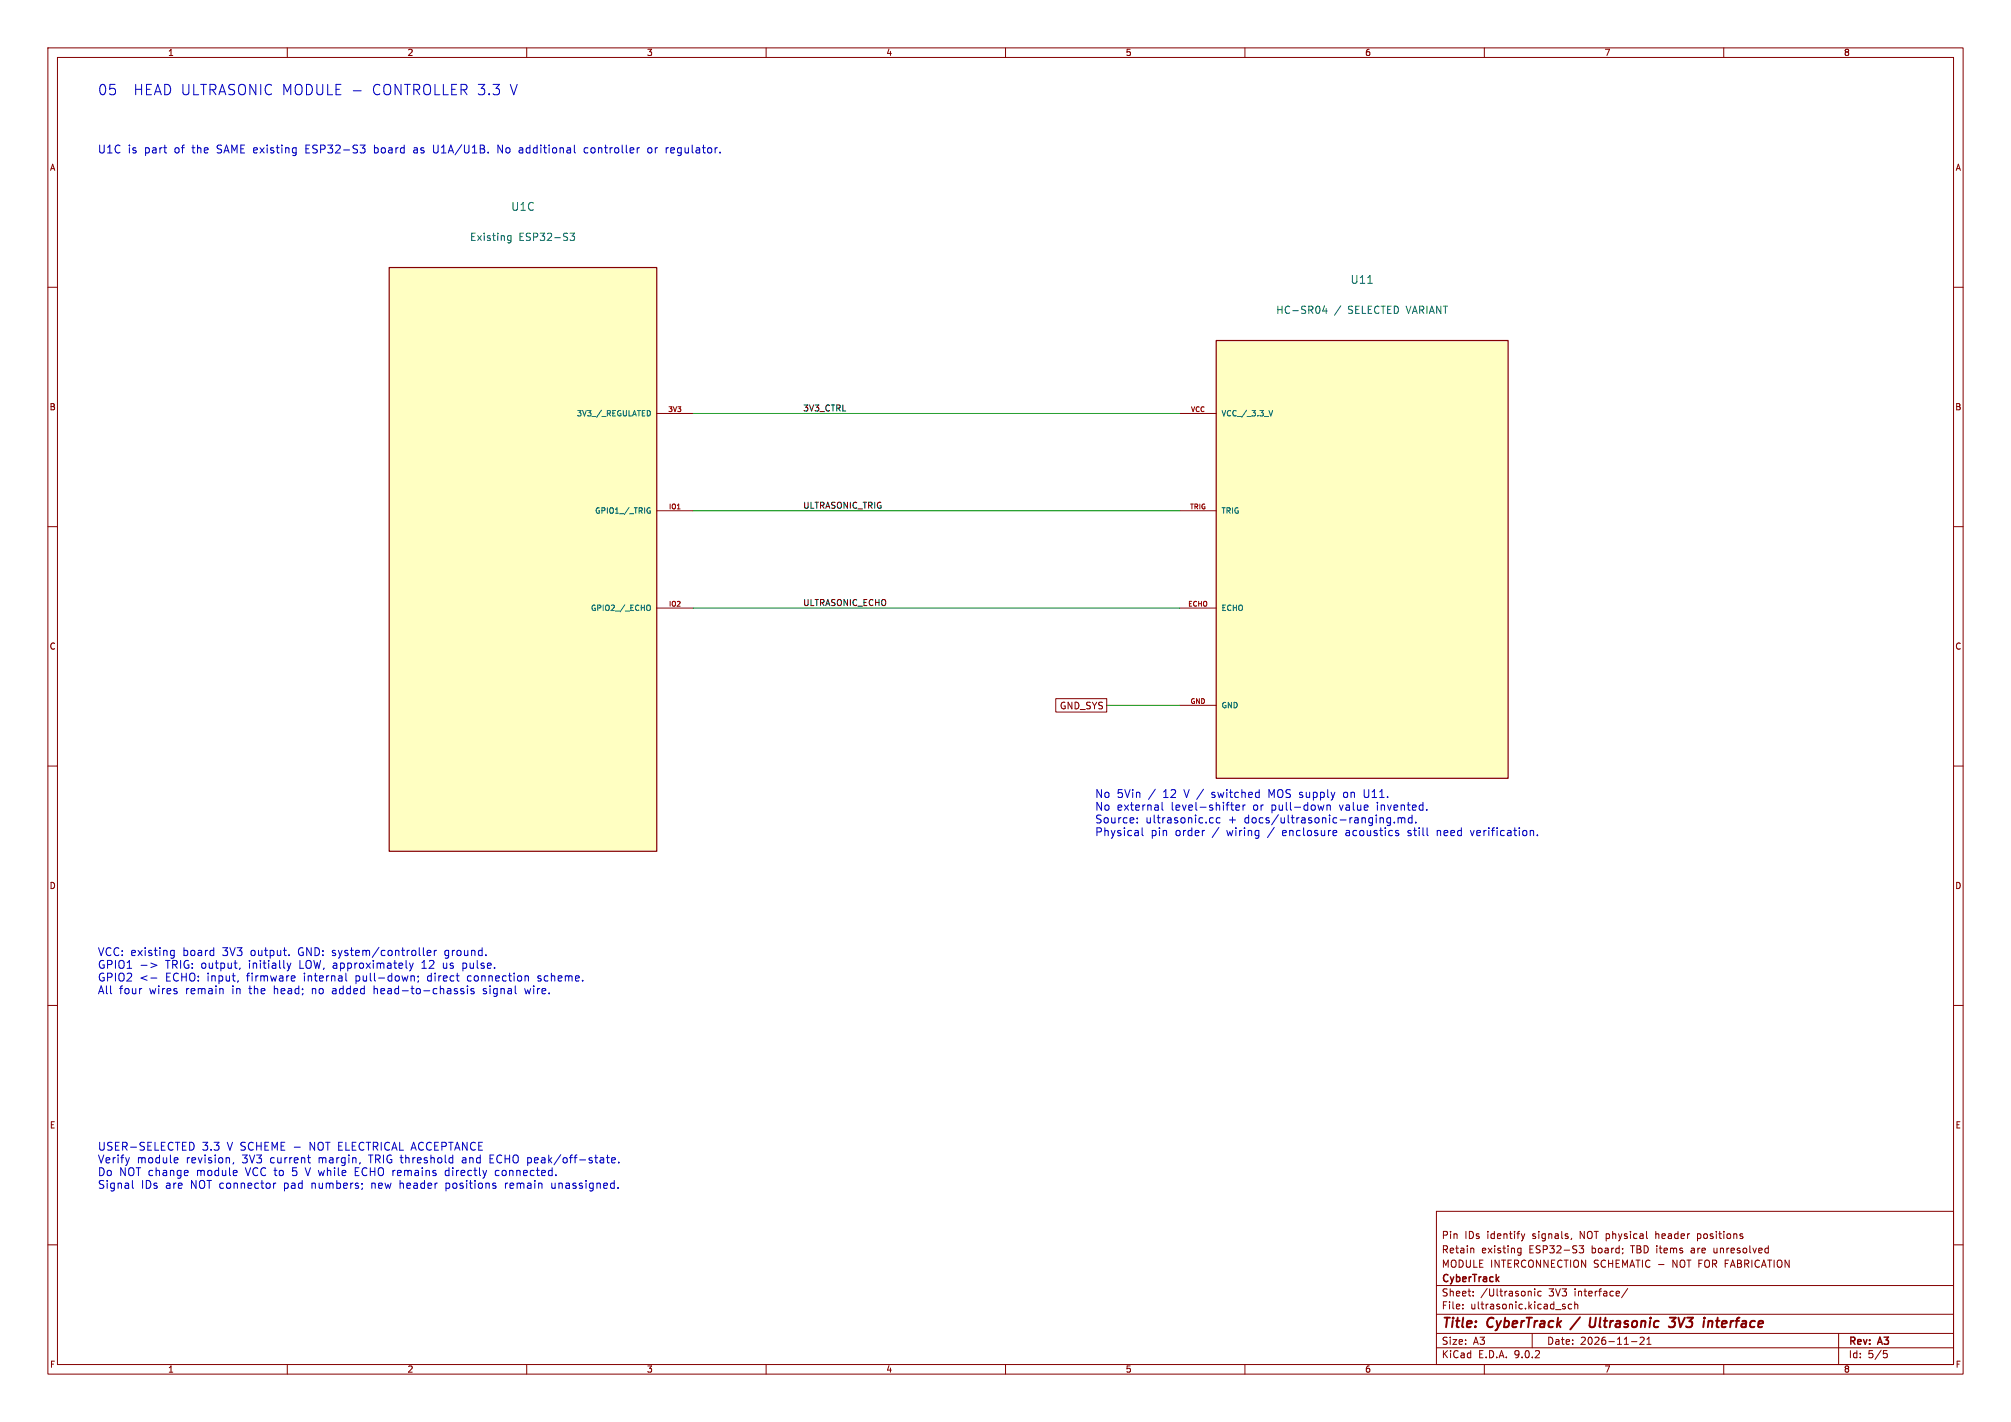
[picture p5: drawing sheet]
<svg xmlns="http://www.w3.org/2000/svg" width="420mm" height="297mm" viewBox="0 0 420 297" stroke-linecap="round" stroke-linejoin="round" font-family="sans-serif">
<g fill="none" stroke="#840000" stroke-width=".21">
<path d="M10 10h400v277h-400zM12 12h396v273h-396zM60 10v2M110 10v2M160 10v2M210 10v2M260 10v2M310 10v2M360 10v2M10 60h2M408 60h2M10 110h2"/>
<path d="M408 110h2M10 160h2M408 160h2M10 210h2M408 210h2M300 253h108v32h-108zM317.7 257.7l.4 1M318.1 258.7l-.2 .4M318.4 257.7l-.3 1M328.2 258.6l-.1 .3M343.9 258.5l.2 .2M354.5 257.7v1.5"/>
<path d="M354.5 258.6l.2 .1M354.7 257.7l-.2 .1M10 260h2M300 278.5h108M300 274.5h108M300 268.5h108M305.5 273.2v.2M305.5 272.5v.1M307.6 260.7l.2 .2v.8M307.7 270.5v.2M307.7 269.8v.1M317 261.5l.2 .2 .5-.1"/>
<path d="M317.7 260.7v1.2l-.3 .3-.4-.1M317.7 260.8l-.5-.1-.2 .1M319.7 269.8l.1 .9M320 278.5v3M320.5 269.2v.1M320.5 269.7v1M321.9 269.8l-.5-.1-.2 .3 .1 .6h.6M326.4 272.8l.5 .3v.2l-.5 .1M326.4 272.5h.5M328.2 272.5l-.4-.1-.3 .3 .2 .6h.5M328.9 272.5l.2-.1 .3 .1 .1 .9M328.9 271.9v1.5"/>
<path d="M329.8 260.2h.9l-.5 .6 .5 .1v.6l-.3 .2-.6-.2M339.9 269.1l-1.2 1.9M342.5 279.4l.6-.1 .3 .4-1 1.1h1M343.9 279.7l.5-.4v1.5M357.9 260.7l.1 .9M384 278.5v6.5M408 260h2M60 285v2M110 285v2M160 285v2M210 285v2M260 285v2"/>
<path d="M300 281.5h108M310 285v2M340.7 280.2h1.2M343.9 280.8h.9M360 285v2M393.4 282.1h.7M393.5 282.7h.4l.3 .2-.2 .6-.5 .1"/>
</g>
<path d="M330 275.1l-2.1 2.6M332.2 275.2l-.2 1.6 .1 .3a.66 .66 0 0 0 .9-.1M348.7 275.2h1.3l-.8 .8 .6 .2-.2 .8-.3 .2h-.5l-.3-.2M357.1 275.9l.5 .1 .1 .2-.2 1" fill="none" stroke="#840000" stroke-width=".4"/>
<path d="M81.3 55.9h55.9v121.9h-55.9z" fill="#ffffc2"/>
<path d="M81.3 55.9h55.9v121.9h-55.9z" fill="none" stroke="#840000" stroke-width=".25"/>
<path d="M137.2 86.4h7.6M137.2 106.7h7.6M137.2 127h7.6" fill="none" stroke="#840000" stroke-width=".21"/>
<path d="M106.1 50.1l.2 .1h.4M106.7 49.2v1.2l-.3 .3h-.3M106.7 49.3l-.4-.1-.2 .2M119.1 48.7h.9l-.5 .6 .4 .1v.7l-.2 .1-.6-.1M135.4 85.7a.62 .62 0 0 1 .4 .6 .62 .62 0 0 1-.4 .6M135.3 106.1h.5M135.6 106.7h.2v.4h-.5M135.3 126.4a.38 .38 0 0 1 .5 .4v.3a.38 .38 0 0 1-.5 .4" fill="none" stroke="#006464" stroke-width=".21"/>
<path d="M254 71.1h61v91.5h-61z" fill="#ffffc2"/>
<path d="M254 71.1h61v91.5h-61z" fill="none" stroke="#840000" stroke-width=".25"/>
<path d="M246.4 86.4h7.6M246.4 106.7h7.6M246.4 127h7.6M220.5 145.9h10.6v2.8h-10.6zM246.4 147.3h7.6" fill="none" stroke="#840000" stroke-width=".21"/>
<path d="M285.7 59.2h.9M276.6 63.9l-.4 1.1h1M277 64.5v1M280 63.9l-1.3 1.9M265 85.7l.4 1.2 .4-1.2" fill="none" stroke="#006464" stroke-width=".21"/>
<path d="M144.8 86.4h101.6M144.8 106.7h101.6M144.8 127h101.6M231.1 147.3h15.3" fill="none" stroke="#009600" stroke-width=".21"/>
<g fill="none" stroke="#0000c2" stroke-width=".21">
<path d="M73.8 19h1.6M61.7 30.9h.2M61.9 30.9l-.1 1.4M61.9 31.9l-.2 .1M75.2 30.3h1l-.5 .6 .5 .2v.5l-.3 .4h-.4M86.5 31.4v.5M90.5 30.3v1.3l.2 .3M104 32v-1.7l.9 1.7M108.5 31.9l.5 .1M108.9 30.9h-.4M109 31.3l-.5 .1M120 31.7l.2 .3"/>
<path d="M122.6 30.9h-.4l-.2 .3 .1 .6 .5 .2M133.4 30.9h.2M136 30.9h-.4l-.3 .3 .1 .7h.6M139.4 30.9h.2M237.5 171.7v.2M237.5 170.9v.1M238.5 172.9v1.4l.3 .2M242.7 167.6v1.4l.2 .2M252.7 171.7l.2 .2 .5-.1M253.4 170.9l-.5-.1-.2 .1M254.8 170.9l-.5-.1-.3 .3 .2 .7h.6M257 168.1h.6"/>
<path d="M257.2 167.6v1.4l.4 .2M258.1 168.7l.8-.2-.1-.3-.5-.1-.2 .3 .1 .8h.6M259.6 168.1v1.1M260.1 168.1l-.3 .1-.2 .2M276.5 168.1l-.3 1.1-.3-.8M277.1 168.1v1.1M277.2 168.2l-.1 .1M277.8 168.2v1M279.1 174.5h-.5M279.1 173.5l.1 .3-.8 .2M280.7 165.6v.8M284.9 164.9v1.4l.2 .2"/>
<path d="M288.7 170.8l.2 .2v.9M290.4 170.9l-.5-.1-.3 .3 .2 .7h.6M290.4 170.8v1.3l-.3 .3h-.4M291.2 171.7v.2M291.7 173.4l.4 .1M291.7 174l.4 .1v.2l-.2 .2h-.3M292 170.9l.5-.1 .2 .2M292 170.8v1.1M292.7 171l.2-.2 .4 .1 .1 1M292.7 171v.9M294.9 170.9l-.5-.1-.3 .3 .2 .7h.6M294.9 170.2v1.7"/>
<path d="M295.7 171.7v.2M298 169.1v.1M307.1 173.4l.4 1.1M320.2 173.5l.1 1M321.1 174.4v.1M35.7 199.4l.2 .2 .5-.1M36.4 198.5v1.3l-.3 .3M36.4 198.6l-.5-.1-.2 .1M60.4 199.4v.2M88.4 197.9v1.5l.3 .2M89.2 199l.8-.1-.1-.3-.5-.1-.2 .2 .1 .8h.6M90.7 198.5v1.1"/>
<path d="M91.2 198.5l-.3 .1-.2 .2M29.5 201.6h1.2M29.5 206.5h.1M31.5 201.1l1.3 .5-1.3 .5M31.5 204.3h1.3M35.7 200.1h.1M46.5 206.5l.1 1.1M49.7 204.8l-.1 .3M50.1 202.2l-.1 .3M60 201.1l.4 1.1M60.4 202.2l-.4 .6M60.8 201.1l-.4 1.1"/>
<path d="M61.1 203.8l.4 .1 .1 .3-.8 .2M61.5 204.8l-.4 .1M72.2 203.3v1.4l.3 .2M84.9 202.2h.1M85.5 201.1l.4 1.1M85.8 204l.3-.2 .4 .1v1M85.8 203.8v1.1M85.9 202.2l-.4 .6M86.3 201.1l-.4 1.1M87.3 203.9v.1M87.4 204.8l-.2 .3M96.8 206.5h-.4l-.2 .2 .1 .2 .5 .2v.4h-.6"/>
<path d="M97.6 206.5v1.1M99 206.5h-.4l-.3 .2 .1 .2 .6 .2v.4h-.7M100.9 207.5l.2 .1M101.2 206.5l-.3 .2 .3 .3M109.6 206.5l.3 1.1M109.9 203.8l.4 .1 .1 .1v.9M40.2 238.7l.3 .6v.5l-.3 .4M27 241.8l-.4 1.1M27.7 246.6v1.4l.2 .2M36.6 241.8l.5 .1 .1 .3-.8 .1M37.1 242.8l-.5 .1M39.1 244.4l.2 .4-.8 .2"/>
<path d="M39.2 245.5h-.1M48.8 242.8l-.2 .3M49.3 244.4l.2 .4-.8 .2M49.4 245.5h-.1M57.1 247.1v1.1M57.6 247.1l-.3 .1-.2 .2M64.2 241.8h.6M64.4 242.7l.4 .2M74.2 244.7h.5M74.2 243.9v1.6h.8M75.2 242.8l-.1 .3M75.6 247.2v.1"/>
<path d="M75.7 248.1l-.1 .3M93.3 244.4l-.3 .4v.4l.3 .3M94.1 241.8l.5 .1M94.6 242.8l-.5 .1M94.6 241.2v1.7M102.3 242h.6M103.1 241.2h-.8v1.7h.8M103.5 247.7v.4M103.6 244.5l-.2 .7 .2 .3h.5M105.6 247.1v1.1M105.7 247.2l-.1 .2M115.2 247.1v.9l.1 .1 .4 .1"/>
<path d="M126.6 241.8h.7M126.9 241.2v1.5l.4 .2M127.7 242.3l.8-.1-.1-.3-.4-.1-.3 .2 .1 .8h.6M129.1 248v.2M129.2 242.7v.2"/>
</g>
<g font-size="3" fill="#0000c2">
<text x="20.3" y="20.1">05</text>
<text x="27.8" y="20.1">HEAD ULTRASONIC MODULE -</text>
<text x="77.6" y="20.1">CONTROLLER 3.3</text>
<text x="106.5" y="20.1">V</text>
</g>
<g font-size="2.8" fill="#840000">
<text x="301" y="277.9">Title:</text>
<text x="310.6" y="277.9">CyberTrack</text>
<text x="333.6" y="277.9">Ultrasonic</text>
<text x="351.1" y="277.9">3V3</text>
<text x="359" y="277.9">interface</text>
</g>
<g font-size="2.3" fill="#0000c2">
<text x="20.3" y="32.3">U1C</text>
<text x="26.7" y="32.3">is</text>
<text x="30.2" y="32.3">part</text>
<text x="36.5" y="32.3">of</text>
<text x="40.3" y="32.3">the</text>
<text x="45.6" y="32.3">SAME existing</text>
<text x="64.3" y="32.3">ESP32-S3</text>
<text x="78.7" y="32.3">board</text>
<text x="87.1" y="32.3">as</text>
<text x="91.3" y="32.3">U1A/U1B.</text>
<text x="104.9" y="32.3">No</text>
<text x="109.5" y="32.3">additional</text>
<text x="123.2" y="32.3">controller</text>
<text x="136.6" y="32.3">or</text>
<text x="140.5" y="32.3">regulator.</text>
<text x="228.6" y="167">No</text>
<text x="233.2" y="167">5Vin</text>
<text x="239.9" y="167">/</text>
<text x="243" y="167">12</text>
<text x="247.5" y="167">V /</text>
<text x="253.4" y="167">switched</text>
<text x="265.4" y="167">MOS supply</text>
<text x="281.3" y="167">on</text>
<text x="285.7" y="167">U11.</text>
<text x="228.6" y="169.6">No</text>
<text x="228.6" y="172.3">Source:</text>
<text x="233.2" y="169.6">external</text>
<text x="239.2" y="172.3">ultrasonic.cc</text>
<text x="244.6" y="169.6">level-shifter</text>
<text x="256.5" y="172.3">+</text>
<text x="260" y="172.3">docs/ultrasonic-ranging.md.</text>
<text x="261.8" y="169.6">or</text>
<text x="265.7" y="169.6">pull-down</text>
<text x="280" y="169.6">value</text>
<text x="287.9" y="169.6">invented.</text>
<text x="228.6" y="174.9">Physical</text>
<text x="240.3" y="174.9">pin</text>
<text x="245.4" y="174.9">order</text>
<text x="253.3" y="174.9">/</text>
<text x="256.4" y="174.9">wiring</text>
<text x="265.1" y="174.9">/</text>
<text x="268.2" y="174.9">enclosure</text>
<text x="281.5" y="174.9">acoustics</text>
<text x="294.6" y="174.9">still</text>
<text x="300.8" y="174.9">need</text>
<text x="308" y="174.9">verification.</text>
<text x="20.3" y="200">VCC: existing</text>
<text x="20.3" y="202.6">GPIO1</text>
<text x="34.6" y="202.6">TRIG: output,</text>
<text x="38.2" y="200">board</text>
<text x="46.6" y="200">3V3</text>
<text x="52.1" y="202.6">initially</text>
<text x="52.5" y="200">output.</text>
<text x="62.5" y="200">GND: system/controller</text>
<text x="62.8" y="202.6">LOW, approximately</text>
<text x="88.6" y="202.6">12</text>
<text x="93.1" y="202.6">us</text>
<text x="93.4" y="200">ground.</text>
<text x="97.3" y="202.6">pulse.</text>
<text x="20.3" y="205.3">GPIO2</text>
<text x="20.3" y="208">All</text>
<text x="24.8" y="208">four</text>
<text x="29.1" y="205.3">&lt;-</text>
<text x="31.2" y="208">wires</text>
<text x="34.6" y="205.3">ECHO: input,</text>
<text x="38.9" y="208">remain</text>
<text x="48.7" y="208">in</text>
<text x="51.7" y="205.3">firmware</text>
<text x="52.3" y="208">the</text>
<text x="57.6" y="208">head;</text>
<text x="63.7" y="205.3">internal</text>
<text x="65.6" y="208">no</text>
<text x="70" y="208">added</text>
<text x="74.6" y="205.3">pull-down;</text>
<text x="78.8" y="208">head-to-chassis</text>
<text x="89.8" y="205.3">direct</text>
<text x="98.2" y="205.3">connection</text>
<text x="101.8" y="208">signal</text>
<text x="110.6" y="208">wire.</text>
<text x="113.1" y="205.3">scheme.</text>
<text x="20.3" y="240.6">USER-SELECTED</text>
<text x="20.3" y="243.3">Verify</text>
<text x="20.3" y="245.9">Do NOT change</text>
<text x="28.5" y="243.3">module</text>
<text x="38.9" y="243.3">revision,</text>
<text x="41.1" y="245.9">module</text>
<text x="42.1" y="240.6">3.3</text>
<text x="47.5" y="240.6">V SCHEME -</text>
<text x="50.7" y="243.3">3V3</text>
<text x="51.5" y="245.9">VCC to</text>
<text x="56.6" y="243.3">current</text>
<text x="61.4" y="245.9">5</text>
<text x="64.4" y="245.9">V while</text>
<text x="64.9" y="240.6">NOT ELECTRICAL ACCEPTANCE</text>
<text x="66.8" y="243.3">margin,</text>
<text x="74.8" y="245.9">ECHO remains</text>
<text x="77.5" y="243.3">TRIG threshold</text>
<text x="94" y="245.9">directly</text>
<text x="97.1" y="243.3">and</text>
<text x="103" y="243.3">ECHO peak/off-state.</text>
<text x="104.6" y="245.9">connected.</text>
<text x="20.3" y="248.6">Signal</text>
<text x="29.4" y="248.6">IDs</text>
<text x="34.6" y="248.6">are</text>
<text x="39.9" y="248.6">NOT connector</text>
<text x="59.6" y="248.6">pad</text>
<text x="65.4" y="248.6">numbers;</text>
<text x="78.1" y="248.6">new</text>
<text x="84.1" y="248.6">header</text>
<text x="93.8" y="248.6">positions</text>
<text x="106.3" y="248.6">remain</text>
<text x="116.1" y="248.6">unassigned.</text>
</g>
<g font-size="2.3" fill="#006464">
<text x="106.7" y="44.2">U1C</text>
<text x="282" y="59.5">U11</text>
</g>
<g font-size="2.1" fill="#006464">
<text x="98.1" y="50.5">Existing</text>
<text x="108.3" y="50.5">ESP32-S3</text>
<text x="266.4" y="65.8">HC-SR04</text>
<text x="281.6" y="65.8">SELECTED VARIANT</text>
</g>
<g font-size="2.1" fill="#840000">
<text x="301" y="262">Retain</text>
<text x="301" y="259">Pin</text>
<text x="305.9" y="259">IDs</text>
<text x="309.4" y="262">existing</text>
<text x="310.6" y="259">identify</text>
<text x="319.4" y="262">ESP32-S3</text>
<text x="320.2" y="259">signals,</text>
<text x="330.2" y="259">NOT physical</text>
<text x="332.5" y="262">board;</text>
<text x="340.9" y="262">TBD items</text>
<text x="346.3" y="259">header</text>
<text x="353.7" y="262">are</text>
<text x="355.2" y="259">positions</text>
<text x="358.6" y="262">unresolved</text>
<text x="301" y="268.2">CyberTrack</text>
<text x="301" y="265">MODULE INTERCONNECTION SCHEMATIC -</text>
<text x="349.5" y="265">NOT FOR FABRICATION</text>
<text x="301" y="273.7">File:</text>
<text x="301" y="271">Sheet:</text>
<text x="307.1" y="273.7">ultrasonic.kicad_sch</text>
<text x="309.2" y="271">/Ultrasonic</text>
<text x="323.5" y="271">3V3</text>
<text x="329" y="271">interface/</text>
<text x="301" y="281.1">Size:</text>
<text x="307.6" y="281.1">A3</text>
<text x="323" y="281.1">Date:</text>
<text x="330" y="281.1">2026-11-21</text>
<text x="386" y="281.3">Rev:</text>
<text x="392.4" y="281.3">A3</text>
<text x="301" y="283.9">KiCad</text>
<text x="308.7" y="283.9">E.D.A.</text>
<text x="316.3" y="283.9">9.0.2</text>
<text x="386" y="283.9">Id:</text>
<text x="390.1" y="283.9">5/5</text>
</g>
<text font-size="1.9" fill="#840000" x="221.3" y="148.3">GND_SYS</text>
<g font-size="1.8" fill="#840000">
<text x="35" y="11.9">1</text>
<text x="85" y="11.9">2</text>
<text x="135" y="11.9">3</text>
<text x="185" y="11.9">4</text>
<text x="235" y="11.9">5</text>
<text x="285" y="11.9">6</text>
<text x="335" y="11.9">7</text>
<text x="385" y="11.9">8</text>
<text x="10.3" y="35.9">A</text>
<text x="408.3" y="35.9">A</text>
<text x="10.3" y="85.9">B</text>
<text x="408.2" y="85.9">B</text>
<text x="10.3" y="135.9">C</text>
<text x="408.2" y="135.9">C</text>
<text x="10.3" y="185.9">D</text>
<text x="408.2" y="185.9">D</text>
<text x="10.3" y="235.9">E</text>
<text x="408.3" y="235.9">E</text>
<text x="10.3" y="285.9">F</text>
<text x="35" y="286.9">1</text>
<text x="85" y="286.9">2</text>
<text x="135" y="286.9">3</text>
<text x="185" y="286.9">4</text>
<text x="235" y="286.9">5</text>
<text x="285" y="286.9">6</text>
<text x="335" y="286.9">7</text>
<text x="385" y="286.9">8</text>
<text x="408.3" y="285.9">F</text>
</g>
<g font-size="1.8" fill="#0f0f0f">
<text x="167.6" y="86">3V3_CTRL</text>
<text x="167.6" y="106.3">ULTRASONIC_TRIG</text>
<text x="167.6" y="126.7">ULTRASONIC_ECHO</text>
</g>
<g font-size="1.6" fill="#006464">
<text x="120.3" y="87.2">3V3_/_REGULATED</text>
<text x="255" y="87.2">VCC_/_3.3_V</text>
<text x="124.2" y="107.5">GPIO1_/_TRIG</text>
<text x="255" y="107.5">TRIG</text>
<text x="123.3" y="127.8">GPIO2_/_ECHO</text>
<text x="255" y="127.8">ECHO</text>
<text x="255" y="148.1">GND</text>
</g>
<g font-size="1.4" fill="#a90000">
<text x="139.4" y="86.1">3V3</text>
<text x="248.6" y="86.1">VCC</text>
<text x="139.6" y="106.4">IO1</text>
<text x="248.4" y="106.4">TRIG</text>
<text x="139.6" y="126.7">IO2</text>
<text x="248" y="126.7">ECHO</text>
<text x="248.5" y="147.1">GND</text>
</g>
</svg>
